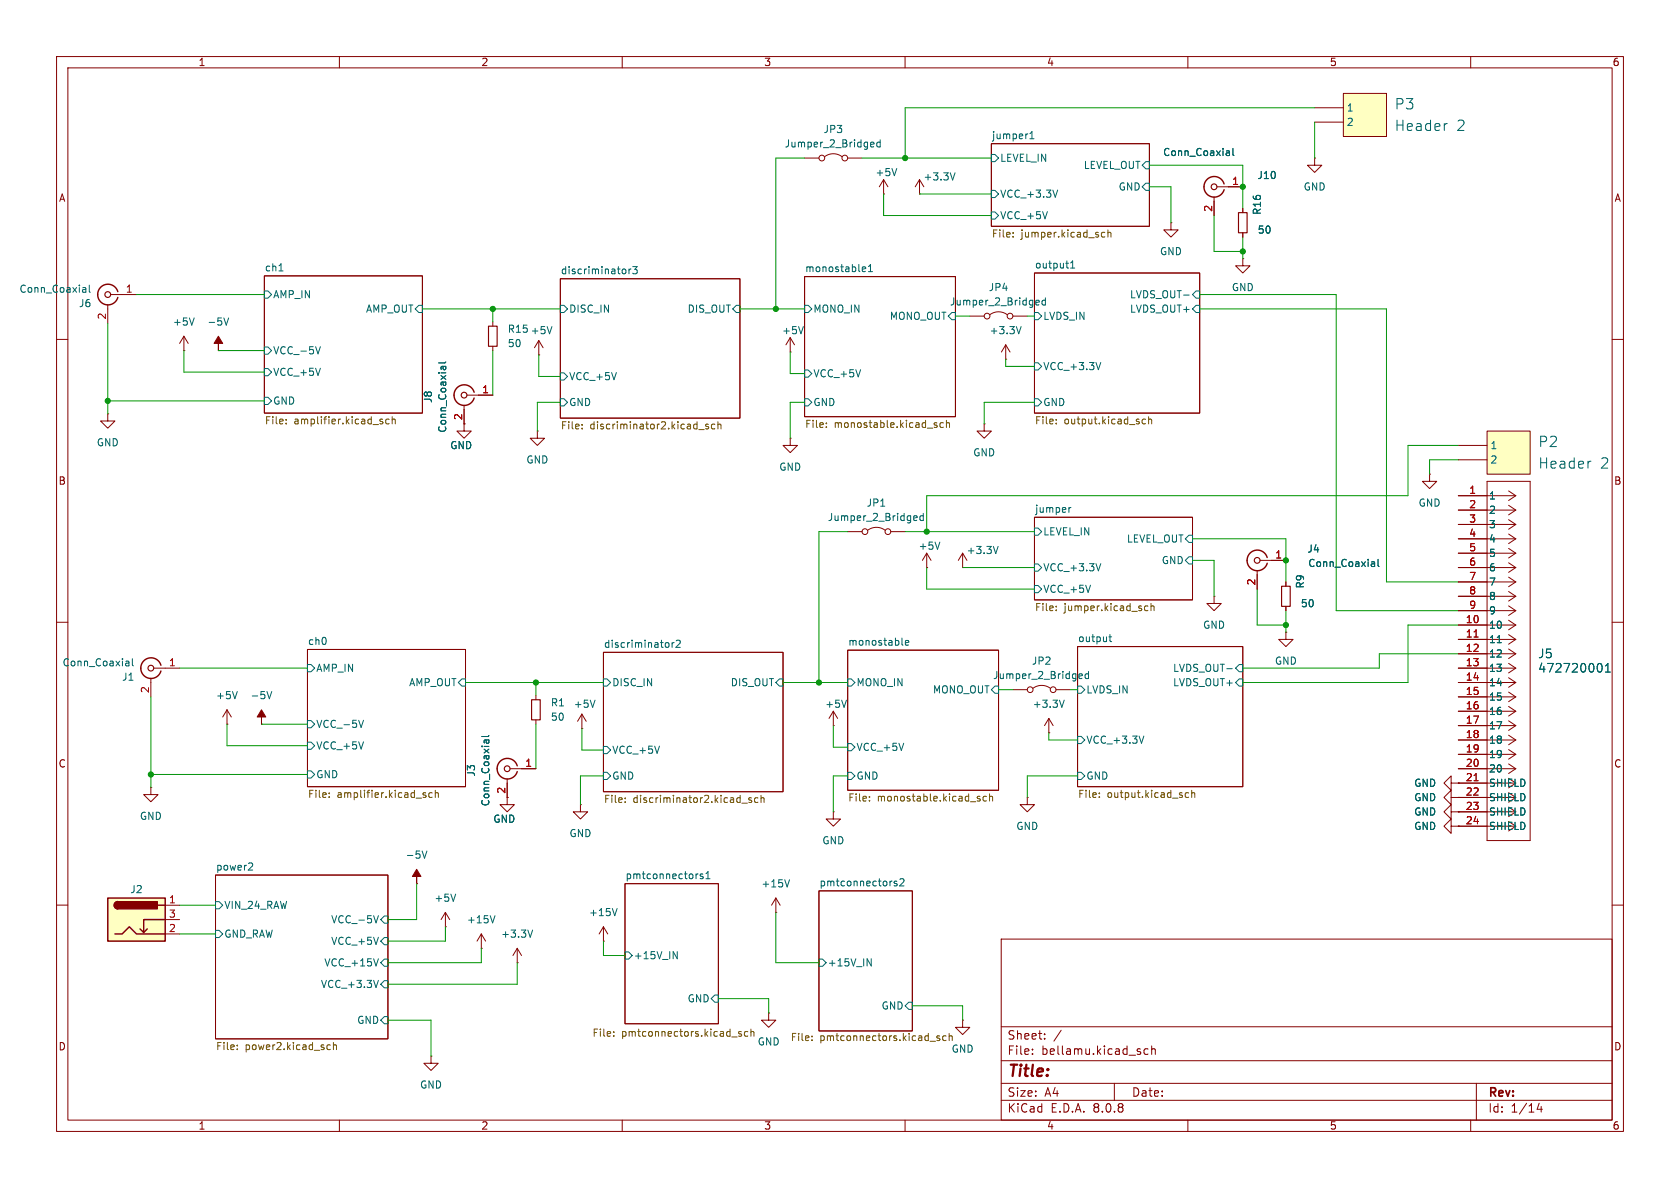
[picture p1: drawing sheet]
<svg xmlns="http://www.w3.org/2000/svg" width="297mm" height="210mm" viewBox="0 0 297 210" stroke-linecap="round" stroke-linejoin="round" font-family="sans-serif">
<g fill="none" stroke="#840000" stroke-width=".18">
<path d="M10 10h277v190h-277zM12 12h273v186h-273zM60 10v2M110 10v2M160 10v2M210 10v2M260 10v2M142.2 27.9h2.6M145.8 27.7a2.54 2.54 0 0 1 3 0M149.9 27.9h2.5M156.2 34.3h.1M156.2 31.8l-.8 1.2"/>
<path d="M156.2 31.8v2.5M156.2 31.8l.8 1.2M162.6 34.3h.1M162.6 31.8l-.8 1.2M162.6 31.8v2.5M162.6 31.8l.7 1.2M175.3 25.4h27.9v14.6h-27.9zM214.6 34.8v3.3M215.1 33h4.6M32.5 59.4l-.8 1.3M32.5 59.4v2.6M32.5 59.4l.8 1.3"/>
<path d="M46.7 48.8h28v24.2h-28zM99.1 49.3h31.7v24.6h-31.7zM139.7 59.7l-.8 1.3M139.7 59.7v2.5M139.7 59.7l.8 1.3M142.2 48.9h26.7v24.8h-26.7zM182.9 48.3h29.2v24.7h-29.2zM10 60h2M32.5 62h.1M38.6 62h.1M139.7 77.5v1.2h1.3l-1.3 1.3-1.3-1.3h1.3M139.7 77.5h.1"/>
<path d="M139.7 62.2h.1M177.8 63.5h.1M177.8 61l-.8 1.2M177.8 61v2.5M177.8 61l.8 1.2M285 60h2M170.2 97.8l-.8 1.3M170.2 97.8v2.5M170.2 97.8l.7 1.3M182.9 91.4h27.9v14.6h-27.9zM222.8 99.1h4.5M10 110h2"/>
<path d="M54.4 114.8h27.9v24.3h-27.9zM106.7 115.3h31.7v24.7h-31.7zM149.9 114.9h26.6v24.8h-26.6zM170.2 100.3h.1M190.5 114.3h29.2v24.8h-29.2zM214.6 105.4v1.3h1.3l-1.3 1.3-1.2-1.3h1.2M214.6 105.4h.1M222.2 100.8v3.3M227.3 102.9v.7M227.3 107.2v.8M285 110h2M89.7 137.7v4.5h1.2l-1.2 1.3-1.3-1.3h1.3"/>
<path d="M90.2 135.9h4.5M94.7 122.9v.8M94.7 127.3v.7M102.9 128.8h.1M102.9 126.2l-.8 1.3M102.9 126.2v2.6M102.9 126.2l.7 1.3M179.1 121.9h2.5M182.6 121.7a2.54 2.54 0 0 1 3.1 0M185.4 129.5h.1M185.4 127l-.7 1.3M185.4 127v2.5"/>
<path d="M185.4 127l.8 1.3M186.7 121.9h2.5M38.1 154.7h30.5v28.9h-30.5zM73.7 156.2h.1M110.5 156.2h16.5v24.8h-16.5zM144.8 157.5h16.5v24.7h-16.5zM181.6 141v1.2h1.3l-1.3 1.3-1.3-1.3h1.3M181.6 141h.1M10 160h2M78.7 163.8h.1M78.7 161.3l-.7 1.3M78.7 161.3v2.5"/>
<path d="M78.7 161.3l.8 1.3M85.1 167.6h.1M85.1 165.1l-.8 1.3M85.1 165.1v2.5M85.1 165.1l.8 1.3M91.4 170.2h.1M91.4 167.6l-.7 1.3M91.4 167.6v2.6M91.4 167.6l.8 1.3M177 166h108v32h-108zM285 160h2M60 198v2"/>
<path d="M76.2 186.7v1.3h1.3l-1.3 1.2-1.3-1.2h1.3M76.2 186.7h.1M110 198v2M160 198v2M177 194.5h108M177 191.5h108M177 187.5h108M177 181.5h108M182.5 186.3v.1M182.5 185.5v.1M184.7 183.6v.1M184.7 182.8v.1"/>
<path d="M187.6 182.1l-1.3 2M197 191.5v3M203 185.5l-.5-.1-.3 .3v.4l.2 .2h.6M203.6 185.5l.2-.1 .4 .1v.9M203.6 184.9v1.5M210 198v2M260 198v2M261 191.5v6.5M272.1 195l-.4 1.1h1M272.5 195.6v1"/>
<circle cx="145.3" cy="27.9" r=".51"/>
<circle cx="149.4" cy="27.9" r=".51"/>
<circle cx="182.1" cy="121.9" r=".51"/>
<circle cx="186.2" cy="121.9" r=".51"/>
</g>
<g fill="none" stroke="#006464" stroke-width=".18">
<path d="M154 25.9h.5M154 25.2l.3-.1 .2 .3-.6 .2M155.6 25.2l-.4-.1-.2 .3 .1 .5h.5M155.6 24.7v1.3M158.5 29.8l-.4 1.3M168.8 30.6l-.4 1.2M175.3 37.5h.6l.6 .6-.6 .6h-.6zM175.3 27.3h.6l.6 .6-.6 .7h-.6zM175.3 33.7h.6l.6 .6-.6 .6h-.6zM182.1 24.5h.7M182.1 23.6l.3-.3v1.2M187 33.6l-.4 1.3"/>
<path d="M202.6 32.4h.6v1.3h-.6l-.7-.7zM202.6 28.6h.6v1.2h-.6l-.7-.6zM216.9 26.7h.3l.2 .1v.7M217.4 27.4l-.5 .1M217.4 27h-.5M218 26.2v1.1l.1 .2M34.3 56.2l-.4 1.3M39.6 56.2l.4 1.3 .4-1.3M46.7 51.4h.7l.6 .7-.6 .6h-.7zM49.3 47.9h.7M74 54h.7v1.2h-.7l-.6-.6zM99.1 54h.6l.6 .6-.6 .6h-.6z"/>
<path d="M110.6 47.7v.6M111.2 47.6v.8M111.6 47.6l-.4 .2M111.9 47.1h.7l-.4 .5 .4 .1v.6l-.2 .1-.5-.1M130.2 54h.6v1.2h-.6l-.7-.6zM142 57.7l-.4 1.3M142.2 54h.7l.6 .6-.6 .6h-.7zM152.6 47.2h.4v.3l-.6 .1M153 48h-.4M153.5 48h.8M153.5 47.1l.4-.4v1.3M168.3 55.2h.6v1.3h-.6l-.7-.6z"/>
<path d="M180.5 57.7l-.4 1.3M182.9 55.2h.6l.6 .7-.6 .6h-.6zM189.3 47.4h.7M189.3 46.5l.3-.4v1.3M209.3 52.2h.9M211.5 51.4h.6v1.3h-.6l-.7-.6zM211.5 54h.6v1.2h-.6l-.7-.6zM46.7 61.3h.7l.6 .7-.6 .6h-.7zM46.7 70.2h.7l.6 .7-.6 .6h-.7zM46.7 65.2h.7l.6 .6-.6 .6h-.7zM56.6 61.3l-.4 1.3M99.1 65.9h.6l.6 .6-.6 .7h-.6z"/>
<path d="M99.1 70.5h.6l.6 .6-.6 .7h-.6zM142.2 65.4h.7l.6 .6-.6 .7h-.7zM142.2 70.5h.7l.6 .6-.6 .7h-.7zM182.9 70.5h.6l.6 .6-.6 .7h-.6zM182.9 64.1h.6l.6 .7-.6 .6h-.6zM194.6 64.1l-.4 1.2M176.5 96.6l-.5 1.3M182.9 93.3h.6l.6 .7-.6 .6h-.6zM182.9 99.7h.6l.6 .6-.6 .7h-.6zM189 89.7v.9M189.3 89.7l-.3 .3M194.6 99.6l-.4 1.3"/>
<path d="M209.5 95.3l.7-.7h.6v1.3h-.6zM210.2 98.4h.6v1.3h-.6l-.7-.6zM242.6 99.3h.2l.2 .2v.6M243 99.6l-.4 .1M243.6 98.9v1.1l.2 .1M54.4 117.5h.6l.6 .6-.6 .6h-.6zM118.2 113.7v.6M118.8 113.6v.8M119.2 113.6l-.4 .2M119.5 113.3l.5-.1 .3 .3-.8 .9h.8M159.5 114l.1 .1M160.1 113.6l.6-.1-.1-.2-.4-.1-.1 .2v.6h.5"/>
<path d="M182.9 103.5h.6l.6 .6-.6 .7h-.6zM190.8 119.9h.5M190.8 119.2l.4-.1 .1 .3-.6 .1M192.4 119.2l-.3-.1-.3 .3 .2 .5h.4M192.4 118.7v1.3M196 112.6h.5M196.2 112.2v1l.3 .2M216.9 118.2h.9M219.1 117.5h.6v1.2h-.6l-.7-.6zM243 100.1h-.4M54.4 127.4h.6l.6 .6-.6 .7h-.6zM54.4 136.3h.6l.6 .6-.6 .6h-.6z"/>
<path d="M54.4 131.2h.6l.6 .6-.6 .7h-.6zM64.3 127.3l-.5 1.3M81.7 120h.6v1.3h-.6l-.7-.6zM85.9 130.8v.4M86.4 130.8v.4M86.4 130.8h-.6l-.2 .2v.2M86.4 130l-.2 .2h-1M105.2 123.8l-.4 1.2M106.7 120h.6l.6 .7-.6 .6h-.6zM106.7 132h.6l.6 .6-.6 .6h-.6zM106.7 136.5h.6l.6 .7-.6 .6h-.6zM137.2 120.7l.6-.7h.6v1.3h-.6z"/>
<path d="M149.9 131.4h.6l.6 .7-.6 .6h-.6zM149.9 120h.6l.6 .7-.6 .6h-.6zM149.9 136.5h.6l.6 .7-.6 .6h-.6zM175.9 121.3h.6v1.3h-.6l-.6-.7zM188.1 123.8l-.4 1.2M190.5 121.3h.6l.7 .6-.7 .7h-.6zM190.5 136.5h.6l.7 .7-.7 .6h-.6zM190.5 130.2h.6l.7 .6-.7 .6h-.6zM202.2 130.1l-.4 1.3M218.4 120.7l.7-.7h.6v1.3h-.6zM38.1 159.4h.6l.7 .6-.7 .7h-.6zM44.4 152.5l.3 .3-.1 .3-.7 .7h.8"/>
<path d="M74.6 150.4l.5 1.3 .4-1.3M80.6 158.1l-.5 1.2M123.3 154.5h.1M124.3 154.5h-.3l-.2 .2v.2l.5 .1v.3h-.5M124.8 155.3h.7M124.8 154.4l.4-.3v1.2M158.5 155.8h-.3l-.1 .1v.2l.4 .1v.3h-.4M159.1 155.5l.5-.2 .2 .4-.8 .9h.8M38.1 164.5h.6l.7 .6-.7 .6h-.6zM66.9 161.9l-.4 1.2M66.9 169.5l-.4 1.3M66.9 173.3l-.4 1.3"/>
<path d="M67.3 162.6l.6-.7h.7v1.3h-.7zM67.3 170.2l.6-.7h.7v1.3h-.7zM67.3 174l.6-.6h.7v1.2h-.7zM67.9 165.7h.7v1.3h-.7l-.6-.6zM87.5 161.9l-.4 1.2M94.2 164.4l-.5 1.3M110.5 168.3h.6l.7 .6-.7 .6h-.6zM119 168.2l.7 1.3v-1.3M126.4 175.9h.6v1.3h-.6l-.7-.7zM144.8 169.5h.6l.6 .7-.6 .6h-.6zM153.3 169.5l.7 1.3v-1.3M160.7 177.2h.6v1.2h-.6l-.7-.6z"/>
<path d="M67.3 180.3l.6-.6h.7v1.3h-.7z"/>
</g>
<g fill="none" stroke="#725600" stroke-width=".18">
<path d="M179.1 41.8v.1M179.1 41.1v.1M194.7 41.7l.3 .2h.3M195.3 41.1h-.3l-.3 .2M195.9 41.2l.1-.1h.3l.1 .8M195.9 40.6v1.3M50.6 74.8v.1M50.6 74.1v.2M67.3 74.5l.3 .1 .1 .2-.2 .1h-.2M67.3 74.1h.3M68.8 74.1h-.4l-.2 .2 .1 .6h.5M69.3 74.2l.2-.1h.3l.1 .8"/>
<path d="M69.3 73.7v1.2M102.9 75.7v.1M102.9 75v.2M123.5 75.9h1M125.2 75h-.3l-.2 .2 .1 .1 .4 .2v.3h-.5M126.4 75h-.4l-.2 .2 .1 .6h.5M126.9 75.1l.2-.1h.3l.1 .8M126.9 74.6v1.2M146.1 75.4v.2M146.1 74.8v.1M165.3 75.1l.3 .1 .1 .2-.2 .2h-.2M165.3 74.7l.3 .1"/>
<path d="M166.8 74.8l-.4-.1-.2 .3 .1 .5h.5M167.3 74.8l.2-.1 .3 .1 .1 .8M167.3 74.3v1.3M186.7 74.8v.1M186.7 74.1v.2M202.5 74.1h-.3l-.3 .2 .1 .6h.5M203.1 74.2l.1-.1h.3l.1 .8M203.1 73.7v1.2M186.7 107.2v.1M186.7 107.8v.2M202.3 107.7l.3 .3 .3-.1M202.9 107.2l-.3-.1-.3 .2"/>
<path d="M203.5 107.2l.2-.1 .3 .1v.8M203.5 106.7v1.3M77 139.7v1.3M210.7 139.7v1.3M58.2 140.9v.1M58.2 140.2v.1M75 140.5l.3 .1v.2l-.2 .2h-.2M75 140.1l.3 .1M76.4 140.2l-.4-.1-.2 .3 .1 .5h.5M77 140.2l.1-.1 .3 .1 .1 .8M110.5 141.7v.2M110.5 141.1v.1"/>
<path d="M131.2 142h.9M132.8 141.1l-.3-.1-.1 .2v.2l.4 .1v.3h-.4M134 141.1l-.4-.1-.2 .3 .1 .5h.5M134.5 141.1l.2-.1 .3 .1 .1 .8M134.5 140.6v1.3M153.7 141.5v.1M153.7 140.8v.1M172.9 141.2h.3l.1 .2-.2 .2h-.2M172.9 140.8h.3M174.4 140.8h-.4l-.2 .2 .1 .5h.5M174.9 140.9l.2-.1h.3l.1 .8M174.9 140.3v1.3"/>
<path d="M194.3 140.9v.1M194.3 140.2v.1M210.1 140.2l-.3-.1-.3 .3 .1 .5h.5M210.7 140.2l.2-.1 .3 .1v.8M41.9 185.4v.1M41.9 184.8v.1M57.9 185.5h.5M57.9 184.8h.5M58.9 184.8l.2-.1 .3 .1 .1 .7M58.9 184.3v1.2M108.5 183.1v.1M108.5 182.4v.1"/>
<path d="M131.1 182.4l-.3-.1-.2 .2v.2l.5 .1v.3h-.5M132.2 182.4l-.4-.1-.2 .3 .1 .5h.5M132.7 182.5l.2-.2 .3 .1 .1 .8M132.7 181.9v1.3M143.5 183.8v.1M143.5 183.2v.1M166.1 183.2l-.3-.1-.2 .2 .1 .2 .4 .1v.3h-.5M167.3 183.2l-.4-.1-.2 .2 .1 .6h.5M167.8 183.2l.2-.1 .3 .1v.7M167.8 182.7v1.2"/>
</g>
<path d="M216.4 32.5a1.82 1.82 0 0 0-2.8-.9 1.82 1.82 0 0 0 0 2.9 1.82 1.82 0 0 0 2.8-1M224 98.6a1.82 1.82 0 0 0-2.8-1 1.82 1.82 0 0 0 0 3 1.82 1.82 0 0 0 2.8-1M87.9 135.9a1.81 1.81 0 0 0 1.5 1.8 1.81 1.81 0 0 0 2-1.3M91.4 135.4a1.81 1.81 0 0 0-2-1.3 1.81 1.81 0 0 0-1.5 1.8" fill="none" stroke="#840000" stroke-width=".25"/>
<g fill="none" stroke="#840000" stroke-width=".2">
<path d="M226.6 103.6h1.5v3.6h-1.5zM94 123.7h1.5v3.6h-1.5z"/>
<circle cx="214.6" cy="33" r=".51"/>
<circle cx="222.3" cy="99.1" r=".51"/>
<circle cx="89.7" cy="135.9" r=".51"/>
</g>
<g fill="#840000" stroke="#840000" stroke-width=".18">
<path d="M73.7 153.7l.7 1.2h-.7v1.3v-1.3h-.8z"/>
<path d="M38.6 59.4l.8 1.3h-.8v1.3v-1.3h-.8z"/>
</g>
<path d="M19 158.8h10.2v7.6h-10.2z" fill="#ffffc2"/>
<path d="M28.4 117.6a1.81 1.81 0 0 0-2.7-1 1.81 1.81 0 0 0 0 3 1.81 1.81 0 0 0 2.7-1M19 158.8h10.2v7.6h-10.2zM20.8 159.4a.64 .64 0 0 0-.6 .6 .64 .64 0 0 0 .6 .7M20.3 165.1h1.3l1.3-1.3 1.2 1.3h5.1M26 164.2l-.6 .6M27.9 160h1.3M29.2 162.6h-3.8v2.2l-.6-.6" fill="none" stroke="#840000" stroke-width=".25"/>
<g fill="#840000" stroke="#840000" stroke-width=".25">
<path d="M20.4 159.6l.4-.2v1.3a.63 .63 0 0 1-.6-.4 .63 .63 0 0 1 .2-.7z"/>
<path d="M20.8 159.4h7v1.3h-7z"/>
</g>
<g fill="none" stroke="#840000" stroke-width=".18">
<path d="M252.7 83.8v1.3h1.3l-1.3 1.3-1.2-1.3h1.2M252.7 83.8h.1M26.7 119.9v3.3M27.2 118.1h4.5M26.7 139.2v1.3h1.2l-1.2 1.2-1.3-1.2h1.3M26.7 139.2h.1M40.1 128h.1M40.1 125.5l-.7 1.2M40.1 125.5v2.5M40.1 125.5l.8 1.2M46.2 128h.1M256.5 146.1v-1.3l-1.2 1.3 1.2 1.2v-1.2h1.3"/>
<path d="M257.8 146.1h.1M29.2 160h2.5M29.2 165.1h2.5M29.2 162.6h2.5"/>
</g>
<circle cx="26.7" cy="118.1" r=".51" fill="none" stroke="#840000" stroke-width=".2"/>
<path d="M22.4 116.9h.3l.1 .8M22.8 117.7h-.4M22.8 117.2h-.4M23.4 116.4v1.1l.2 .2M41.9 122.2l-.4 1.3M47.2 122.2l.4 1.3 .4-1.3" fill="none" stroke="#006464" stroke-width=".18"/>
<path d="M46.2 125.5l.8 1.2h-.8v1.3v-1.3h-.7z" fill="#840000" stroke="#840000" stroke-width=".18"/>
<path d="M262.9 76.2h7.6v7.6h-7.6z" fill="#ffffc2"/>
<path d="M262.9 76.2h7.6v7.6h-7.6z" fill="none" stroke="#800000" stroke-width=".18"/>
<g fill="none" stroke="#840000" stroke-width=".18">
<path d="M232.4 27.9v1.3h1.3l-1.3 1.3-1.3-1.3h1.3M232.4 27.9h.1M82 71.6v3.3M82.5 69.9h4.6M257.8 78.7h5.1M257.8 81.3h5.1M257.8 97.8h10.2M257.8 95.3h10.2M257.8 92.7h10.2M257.8 90.2h10.2M257.8 87.6h10.2M262.9 85.1h7.6v63.5h-7.6z"/>
<path d="M266.7 99.5l1.3 .8M266.7 96.9l1.3 .9M266.7 94.4l1.3 .9M266.7 91.9l1.3 .8M266.7 89.3l1.3 .9M266.7 86.8l1.3 .8M268 97.8l-1.3 .8M268 95.3l-1.3 .8M268 92.7l-1.3 .9M268 90.2l-1.3 .8M268 87.6l-1.3 .9M227.3 111.8v1.2h1.3l-1.3 1.3-1.2-1.3h1.2"/>
<path d="M227.3 111.8h.1M257.8 118.1h10.2M257.8 115.6h10.2M257.8 113h10.2M257.8 110.5h10.2M257.8 108h10.2M257.8 105.4h10.2M257.8 102.9h10.2M257.8 100.3h10.2M266.7 119.8l1.3 .9M266.7 117.3l1.3 .8M266.7 114.7l1.3 .9"/>
<path d="M266.7 112.2l1.3 .8M266.7 109.6l1.3 .9M266.7 107.1l1.3 .9M266.7 104.6l1.3 .8M266.7 102l1.3 .9M268 118.1l-1.3 .9M268 115.6l-1.3 .8M268 113l-1.3 .9M268 110.5l-1.3 .8M268 108l-1.3 .8M268 105.4l-1.3 .9M268 102.9l-1.3 .8"/>
<path d="M268 100.3l-1.3 .9M256.5 138.4v-1.2l-1.2 1.2 1.2 1.3v-1.3h1.3M257.8 138.4h.1M257.8 138.4h10.2M257.8 135.9h10.2M257.8 133.4h10.2M257.8 130.8h10.2M257.8 128.3h10.2M257.8 125.7h10.2M257.8 123.2h10.2M257.8 120.7h10.2M266.7 135l1.3 .9"/>
<path d="M266.7 132.5l1.3 .9M266.7 130l1.3 .8M266.7 127.4l1.3 .9M266.7 124.9l1.3 .8M266.7 122.3l1.3 .9M268 135.9l-1.3 .8M268 133.4l-1.3 .8M268 130.8l-1.3 .9M268 128.3l-1.3 .8M268 125.7l-1.3 .9M268 123.2l-1.3 .8M268 120.7l-1.3 .8"/>
<path d="M256.5 143.5v-1.3l-1.2 1.3 1.2 1.3v-1.3h1.3M256.5 141v-1.3l-1.2 1.3 1.2 1.2v-1.2h1.3M257.8 143.5h.1M257.8 141h.1M257.8 146.1h10.2M257.8 143.5h10.2M257.8 141h10.2"/>
</g>
<path d="M78.3 64.8v.4M78.8 64.8v.4M78.8 64.8h-.8v.4M78.8 64l-.2 .2h-1.1M281.1 81.5h.2M264.7 113.6h.7M282.7 117.3a.83 .83 0 0 1 .6 .6 .83 .83 0 0 1-.3 .8l-.3 .1M283.8 118.8h.9M283.8 117.7l.5-.4v1.5" fill="none" stroke="#006464" stroke-width=".18"/>
<path d="M260.6 112.6h.7M260.6 138h.7" fill="none" stroke="#a90000" stroke-width=".18"/>
<path d="M83.8 69.3a1.81 1.81 0 0 0-2.8-.9 1.81 1.81 0 0 0 0 2.9 1.81 1.81 0 0 0 2.8-.9" fill="none" stroke="#840000" stroke-width=".25"/>
<circle cx="82" cy="69.9" r=".51" fill="none" stroke="#840000" stroke-width=".2"/>
<path d="M237.5 16.5h7.6v7.6h-7.6z" fill="#ffffc2"/>
<path d="M237.5 16.5h7.6v7.6h-7.6z" fill="none" stroke="#800000" stroke-width=".18"/>
<g fill="none" stroke="#840000" stroke-width=".18">
<path d="M232.4 19.1h5.1M207 39.4v1.2h1.3l-1.3 1.3-1.3-1.3h1.3M207 39.4h.1M214.6 35.6v2.5M217.2 33h2.5M219.7 36.8v.8M232.4 21.6h5.1M19 53.8v3.4M19.6 52.1h4.5M87.1 56.9v.8M171.4 55.9h2.6M175 55.6a2.54 2.54 0 0 1 3.1 0"/>
<path d="M179.1 55.9h2.5M219.7 45.7v1.3h1.3l-1.3 1.3-1.3-1.3h1.3M219.7 45.7h.1M219.7 41.1v.8M19 73.2v1.2h1.3l-1.3 1.3-1.2-1.3h1.2M19 73.2h.1M82 72.4v3.8h1.3l-1.3 1.3-1.2-1.3h1.2M84.6 69.9h2.5M87.1 61.2v.8M95 76.2v1.3h1.3l-1.3 1.2-1.3-1.2h1.3M95 76.2h.1M95.2 62.7h.1"/>
<path d="M95.2 60.2l-.7 1.3M95.2 60.2v2.5M95.2 60.2l.8 1.3M174 74.9v1.3h1.3l-1.3 1.3-1.3-1.3h1.3M174 74.9h.1M149.9 94h2.5M153.4 93.7a2.54 2.54 0 0 1 3.1 0M157.5 94h2.5M163.8 97.8l-.7 1.3M163.8 97.8v2.5M163.8 97.8l.8 1.3M224.8 99.1h2.5"/>
<path d="M257.8 87.6h5.1M257.8 90.2h5.1M257.8 92.7h5.1M257.8 95.3h5.1M257.8 97.8h5.1M163.8 100.3h.1M222.2 101.6v2.5M227.3 102.9v.7M227.3 107.2v.8M257.8 110.5h5.1M257.8 113h5.1M257.8 115.6h5.1"/>
<path d="M257.8 118.1h5.1M257.8 100.3h5.1M257.8 102.9h5.1M257.8 105.4h5.1M257.8 108h5.1M89.7 138.4v2.6M92.2 135.9h2.5M147.3 128.3h.1M147.3 125.7l-.7 1.3M147.3 125.7v2.6M147.3 125.7l.8 1.3M257.8 138.4h.1"/>
<path d="M257.8 120.7h5.1M257.8 123.2h5.1M257.8 125.7h5.1M257.8 128.3h5.1M257.8 130.8h5.1M257.8 133.4h5.1M257.8 135.9h5.1M257.8 138.4h5.1M102.6 142.2v1.3h1.3l-1.3 1.3-1.3-1.3h1.3M102.6 142.2h.1M137.2 158.8l-.8 1.2M137.2 158.8v2.5"/>
<path d="M137.2 158.8l.7 1.2M147.3 143.5v1.3h1.3l-1.3 1.3-1.3-1.3h1.3M147.3 143.5h.1M257.8 141h.1M257.8 143.5h.1M257.8 146.1h.1M257.8 141h5.1M257.8 143.5h5.1M257.8 146.1h5.1M106.7 166.4h.1M106.7 163.8l-.8 1.3M106.7 163.8v2.6"/>
<path d="M106.7 163.8l.7 1.3M135.9 179.1v1.2h1.3l-1.3 1.3-1.3-1.3h1.3M135.9 179.1h.1M137.2 161.3h.1M170.2 180.3v1.3h1.2l-1.2 1.3-1.3-1.3h1.3M170.2 180.3h.1"/>
<circle cx="174.5" cy="55.9" r=".51"/>
<circle cx="178.6" cy="55.9" r=".51"/>
<circle cx="152.9" cy="94" r=".51"/>
<circle cx="157" cy="94" r=".51"/>
</g>
<g fill="none" stroke="#006464" stroke-width=".18">
<path d="M216.9 26.7h.3l.2 .1v.7M217.4 27.4l-.5 .1M217.4 27h-.5M218 26.2v1.1l.1 .2M255.7 21.8h.2M14.8 50.8h.2l.2 .2v.7M15.2 51.6l-.4 .1M15.2 51.1l-.4 .1M15.8 50.4v1.1l.2 .2M97.6 57.7l-.5 1.3M183.2 53.9h.5M183.2 53.1h.3l.2 .3-.6 .1"/>
<path d="M184.8 53.1h-.3l-.3 .2 .1 .6h.5M184.8 52.6v1.3M78.3 64.8v.4M78.8 64.8v.4M78.8 64.8h-.8v.4M78.8 64l-.2 .2h-1.1M161.6 92h.5M161.6 91.2h.4l.1 .3-.6 .1M163.2 91.2h-.3l-.3 .2 .1 .6h.5M163.2 90.7v1.3M166.2 95.8l-.5 1.3M242.6 99.3h.2l.2 .2v.6"/>
<path d="M243 99.6l-.4 .1M243.6 98.9v1.1l.2 .1M243 100.1h-.4M264.7 113.6h.7M282.7 117.3a.83 .83 0 0 1 .6 .6 .83 .83 0 0 1-.3 .8l-.3 .1M283.8 118.8h.9M283.8 117.7l.5-.4v1.5M85.9 130.8v.4M86.4 130.8v.4M86.4 130.8h-.6l-.2 .2v.2M86.4 130l-.2 .2h-1M149.6 123.8l-.4 1.2"/>
<path d="M139.6 155.5l-.4 1.3M109.1 160.6l-.4 1.3"/>
</g>
<path d="M20.8 51.6a1.81 1.81 0 0 0-2.8-1 1.81 1.81 0 0 0 0 3 1.81 1.81 0 0 0 2.8-1" fill="none" stroke="#840000" stroke-width=".25"/>
<g fill="none" stroke="#840000" stroke-width=".2">
<path d="M218.9 37.6h1.6v3.5h-1.6zM86.4 57.7h1.5v3.5h-1.5z"/>
<circle cx="19" cy="52.1" r=".51"/>
</g>
<g fill="none" stroke="#009600" stroke-width=".18">
<path d="M232.4 19.1h-72.4v8.8M142.2 27.9h-5v26.7M152.4 27.9h22.9M156.2 34.3v3.8h19.1M162.6 34.3h12.7M203.2 33h3.8v6.4M203.2 29.2h16.5v7.6M214.6 38.1v6.4h5.1M232.4 21.6v6.3M19 57.2v16M24.1 52.1h22.6M74.7 54.6h24.4"/>
<path d="M87.1 54.6v2.3M130.8 54.6h11.4M168.9 55.9h2.5M181.6 55.9h1.3M212.1 54.6h33v48.3h12.7M212.1 52.1h24.1v55.9h21.6M219.7 41.9v3.8M19 70.9h27.7M32.5 62v3.8h14.2M38.6 62h8.1M87.1 62v7.9M95.2 62.7v3.8h3.9"/>
<path d="M99.1 71.1h-4.1v5.1M139.7 62.2v3.8h2.5M142.2 71.1h-2.5v6.4M177.8 63.5v1.3h5.1M182.9 71.1h-8.9v3.8M257.8 78.7h-8.9v8.9h-85.1v6.4M149.9 94h-5.1v26.7M160 94h22.9M210.8 95.3h16.5v7.6M210.8 99.1h3.8v6.3M257.8 81.3h-5.1v2.5M31.7 118.1h22.7"/>
<path d="M163.8 100.3v3.8h19.1M170.2 100.3h12.7M222.2 104.1v6.4h5.1M227.3 108v3.8M257.8 110.5h-8.9v10.2h-29.2M257.8 115.6h-14v2.5h-24.1M26.7 123.2v16M26.7 136.9h27.7M40.1 128v3.8h14.3M46.2 128h8.2M82.3 120.7h24.4M94.7 120.7v2.2"/>
<path d="M94.7 128v7.9M102.9 128.8v3.8h3.8M106.7 137.2h-4.1v5M138.4 120.7h11.5M147.3 128.3v3.8h2.6M149.9 137.2h-2.6v6.3M176.5 121.9h2.6M185.4 129.5v1.3h5.1M189.2 121.9h1.3M190.5 137.2h-8.9v3.8M73.7 156.2v6.4h-5.1M31.7 165.1h6.4"/>
<path d="M31.7 160h6.4M78.7 163.8v2.6h-10.1M85.1 167.6v2.6h-16.5M91.4 170.2v3.8h-22.8M106.7 166.4v2.5h3.8M127 176.5h8.9v2.6M137.2 161.3v8.9h7.6M161.3 177.8h8.9v2.5M68.6 180.3h7.6v6.4"/>
</g>
<path d="M260.6 112.6h.7M260.6 138h.7" fill="none" stroke="#a90000" stroke-width=".18"/>
<g fill="#009600" stroke="#009600" stroke-width=".18">
<circle cx="163.8" cy="94" r=".46"/>
<circle cx="227.3" cy="110.5" r=".46"/>
<circle cx="26.7" cy="136.9" r=".46"/>
<circle cx="19" cy="70.9" r=".46"/>
<circle cx="87.1" cy="54.6" r=".46"/>
<circle cx="219.7" cy="33" r=".46"/>
<circle cx="144.8" cy="120.7" r=".46"/>
<circle cx="227.3" cy="99.1" r=".46"/>
<circle cx="219.7" cy="44.5" r=".46"/>
<circle cx="94.7" cy="120.7" r=".46"/>
<circle cx="160" cy="27.9" r=".46"/>
<circle cx="137.2" cy="54.6" r=".46"/>
</g>
<text font-size="2.8" fill="#840000" x="178" y="190.9">Title:</text>
<g font-size="2.5" fill="#006464">
<text x="246.5" y="19.6">P3</text>
<text x="246.5" y="23.4">Header</text>
<text x="257.5" y="23.4">2</text>
<text x="271.9" y="79.2">P2</text>
<text x="271.9" y="83.1">Header</text>
<text x="282.9" y="83.1">2</text>
</g>
<g font-size="2.1" fill="#006464">
<text x="271.8" y="116.6">J5</text>
<text x="271.8" y="119.1">472720001</text>
</g>
<g font-size="2.1" fill="#840000">
<text x="178" y="184">Sheet:</text>
<text x="178" y="186.7">File:</text>
<text x="184.1" y="186.7">bellamu.kicad_sch</text>
<text x="178" y="196.9">KiCad</text>
<text x="178" y="194.1">Size:</text>
<text x="184.7" y="194.1">A4</text>
<text x="185.7" y="196.9">E.D.A.</text>
<text x="193.3" y="196.9">8.0.8</text>
<text x="200" y="194.1">Date:</text>
<text x="263" y="194.3">Rev:</text>
<text x="263" y="196.9">Id:</text>
<text x="267.1" y="196.9">1/14</text>
</g>
<g font-size="1.8" fill="#840000">
<text x="35" y="11.9">1</text>
<text x="85" y="11.9">2</text>
<text x="135" y="11.9">3</text>
<text x="185" y="11.9">4</text>
<text x="235" y="11.9">5</text>
<text x="285" y="11.9">6</text>
<text x="10.3" y="35.9">A</text>
<text x="285.3" y="35.9">A</text>
<text x="81.8" y="74.4" transform="rotate(-90 81.8 74.4)">2</text>
<text x="10.3" y="85.9">B</text>
<text x="285.3" y="85.9">B</text>
<text x="10.3" y="135.9">C</text>
<text x="285.3" y="135.9">C</text>
<text x="89.4" y="140.4" transform="rotate(-90 89.4 140.4)">2</text>
<text x="10.3" y="185.9">D</text>
<text x="285.3" y="185.9">D</text>
<text x="35" y="199.9">1</text>
<text x="85" y="199.9">2</text>
<text x="135" y="199.9">3</text>
<text x="185" y="199.9">4</text>
<text x="235" y="199.9">5</text>
<text x="285" y="199.9">6</text>
</g>
<g font-size="1.8" fill="#006464">
<text x="145.5" y="23.7">JP3</text>
<text x="238" y="19.9">1</text>
<text x="238" y="22.5">2</text>
<text x="138.6" y="26.3">Jumper_2_Bridged</text>
<text x="175.3" y="24.7">jumper1</text>
<text x="176.7" y="28.8">LEVEL_IN</text>
<text x="205.5" y="27.8">Conn_Coaxial</text>
<text x="154.7" y="31.3">+5V</text>
<text x="163.2" y="32.1">+3.3V</text>
<text x="176.7" y="35.2">VCC_+3.3V</text>
<text x="191.5" y="30.1">LEVEL_OUT</text>
<text x="197.7" y="33.9">GND</text>
<text x="222.2" y="31.9">J10</text>
<text x="230.4" y="33.9">GND</text>
<text x="176.7" y="39">VCC_+5V</text>
<text x="222.3" y="41.5">50</text>
<text x="223.1" y="38.1" transform="rotate(-90 223.1 38.1)">R16</text>
<text x="182.9" y="47.5">output1</text>
<text x="205" y="45.3">GND</text>
<text x="3.3" y="52">Conn_Coaxial</text>
<text x="46.7" y="48.1">ch1</text>
<text x="48.2" y="52.9">AMP_IN</text>
<text x="99.1" y="48.6">discriminator3</text>
<text x="142.2" y="48.2">monostable1</text>
<text x="174.7" y="51.7">JP4</text>
<text x="199.7" y="52.9">LVDS_OUT-</text>
<text x="217.7" y="51.7">GND</text>
<text x="13.9" y="54.5">J6</text>
<text x="30.5" y="57.8">+5V</text>
<text x="36.6" y="57.8">-5V</text>
<text x="64.6" y="55.5">AMP_OUT</text>
<text x="89.7" y="59">R15 +5V</text>
<text x="100.5" y="55.5">DISC_IN</text>
<text x="121.5" y="55.5">DIS_OUT</text>
<text x="138.2" y="59.3">+5V</text>
<text x="143.7" y="55.5">MONO_IN</text>
<text x="157.2" y="56.7">MONO_OUT</text>
<text x="167.8" y="54.2">Jumper_2_Bridged</text>
<text x="174.9" y="59.3">+3.3V</text>
<text x="184.3" y="56.7">LVDS_IN</text>
<text x="199.7" y="55.5">LVDS_OUT+</text>
<text x="48.2" y="62.8">VCC_-5V</text>
<text x="89.7" y="61.6">50</text>
<text x="184.3" y="65.6">VCC_+3.3V</text>
<text x="48.2" y="71.7">GND</text>
<text x="48.2" y="66.6">VCC_+5V</text>
<text x="76.6" y="71.3" transform="rotate(-90 76.6 71.3)">J8</text>
<text x="100.5" y="67.4">VCC_+5V</text>
<text x="100.5" y="72">GND</text>
<text x="143.7" y="66.9">VCC_+5V</text>
<text x="143.7" y="72">GND</text>
<text x="184.3" y="72">GND</text>
<text x="79.1" y="76.6" transform="rotate(-90 79.1 76.6)">Conn_Coaxial</text>
<text x="17" y="79.1">GND</text>
<text x="79.5" y="79.6">GND</text>
<text x="93" y="82.1">GND</text>
<text x="137.7" y="83.4">GND</text>
<text x="172" y="80.9">GND</text>
<text x="263.4" y="79.6">1</text>
<text x="263.4" y="82.1">2</text>
<text x="153.1" y="89.8">JP1</text>
<text x="250.7" y="89.8">GND</text>
<text x="263.1" y="88.5">1</text>
<text x="146.3" y="92.3">Jumper_2_Bridged</text>
<text x="182.9" y="90.7">jumper</text>
<text x="184.3" y="94.8">LEVEL_IN</text>
<text x="263.1" y="91">2</text>
<text x="263.1" y="93.6">3</text>
<text x="162.3" y="97.4">+5V</text>
<text x="170.8" y="98.1">+3.3V</text>
<text x="184.3" y="101.2">VCC_+3.3V</text>
<text x="199.1" y="96.1">LEVEL_OUT</text>
<text x="205.3" y="99.9">GND</text>
<text x="231" y="97.9">J4</text>
<text x="231.2" y="100.4">Conn_Coaxial</text>
<text x="263.1" y="96.1">4</text>
<text x="263.1" y="98.7">5</text>
<text x="263.1" y="101.2">6</text>
<text x="184.3" y="105">VCC_+5V</text>
<text x="229.9" y="107.5">50</text>
<text x="230.7" y="104.1" transform="rotate(-90 230.7 104.1)">R9</text>
<text x="263.1" y="103.7">7</text>
<text x="263.1" y="106.3">8</text>
<text x="190.5" y="113.6">output</text>
<text x="212.6" y="111.4">GND</text>
<text x="263.1" y="111.4">10</text>
<text x="263.1" y="113.9">11</text>
<text x="263.1" y="108.8">9</text>
<text x="11" y="118">Conn_Coaxial</text>
<text x="54.4" y="114.1">ch0</text>
<text x="55.8" y="119">AMP_IN</text>
<text x="106.7" y="114.6">discriminator2</text>
<text x="149.9" y="114.2">monostable</text>
<text x="182.3" y="117.7">JP2</text>
<text x="207.3" y="119">LVDS_OUT-</text>
<text x="225.3" y="117.7">GND</text>
<text x="263.1" y="116.4">12</text>
<text x="263.1" y="119">13</text>
<text x="21.5" y="120.5">J1</text>
<text x="38.1" y="123.8">+5V</text>
<text x="44.2" y="123.8">-5V</text>
<text x="72.2" y="121.5">AMP_OUT</text>
<text x="97.3" y="125.1">R1</text>
<text x="101.3" y="125.3">+5V</text>
<text x="108.1" y="121.5">DISC_IN</text>
<text x="129.1" y="121.5">DIS_OUT</text>
<text x="145.8" y="125.3">+5V</text>
<text x="151.3" y="121.5">MONO_IN</text>
<text x="164.8" y="122.8">MONO_OUT</text>
<text x="175.5" y="120.2">Jumper_2_Bridged</text>
<text x="182.5" y="125.3">+3.3V</text>
<text x="192" y="122.8">LVDS_IN</text>
<text x="207.3" y="121.5">LVDS_OUT+</text>
<text x="263.1" y="121.5">14</text>
<text x="263.1" y="124.1">15</text>
<text x="55.8" y="128.9">VCC_-5V</text>
<text x="97.3" y="127.6">50</text>
<text x="192" y="131.7">VCC_+3.3V</text>
<text x="263.1" y="126.6">16</text>
<text x="263.1" y="129.1">17</text>
<text x="263.1" y="131.7">18</text>
<text x="55.8" y="137.8">GND</text>
<text x="55.8" y="132.7">VCC_+5V</text>
<text x="84.2" y="137.4" transform="rotate(-90 84.2 137.4)">J3</text>
<text x="108.1" y="133.5">VCC_+5V</text>
<text x="151.3" y="132.9">VCC_+5V</text>
<text x="263.1" y="134.2">19</text>
<text x="263.1" y="136.8">20</text>
<text x="86.7" y="142.6" transform="rotate(-90 86.7 142.6)">Conn_Coaxial</text>
<text x="108.1" y="138">GND</text>
<text x="151.3" y="138">GND</text>
<text x="192" y="138">GND</text>
<text x="249.9" y="139.3">GND</text>
<text x="249.9" y="141.8">GND</text>
<text x="263.1" y="139.3">SHIELD</text>
<text x="263.1" y="141.8">SHIELD</text>
<text x="24.6" y="145.1">GND</text>
<text x="87.1" y="145.6">GND</text>
<text x="100.6" y="148.2">GND</text>
<text x="145.3" y="149.5">GND</text>
<text x="179.6" y="146.9">GND</text>
<text x="249.9" y="146.9">GND</text>
<text x="249.9" y="144.4">GND</text>
<text x="263.1" y="144.4">SHIELD</text>
<text x="263.1" y="146.9">SHIELD</text>
<text x="38.1" y="154">power2</text>
<text x="71.6" y="152">-5V</text>
<text x="110.5" y="155.5">pmtconnectors1</text>
<text x="22.9" y="158.1">J2</text>
<text x="39.6" y="160.9">VIN_24_RAW</text>
<text x="76.7" y="159.6">+5V</text>
<text x="134.5" y="157.1">+15V</text>
<text x="144.8" y="156.8">pmtconnectors2</text>
<text x="39.6" y="166">GND_RAW</text>
<text x="58.4" y="167.2">VCC_+5V</text>
<text x="58.4" y="163.4">VCC_-5V</text>
<text x="82.4" y="163.4">+15V</text>
<text x="88.5" y="166">+3.3V</text>
<text x="104" y="162.2">+15V</text>
<text x="57.2" y="171">VCC_+15V</text>
<text x="112" y="169.8">+15V_IN</text>
<text x="146.2" y="171">+15V_IN</text>
<text x="56.6" y="174.9">VCC_+3.3V</text>
<text x="121.5" y="177.4">GND</text>
<text x="155.8" y="178.7">GND</text>
<text x="63" y="181.2">GND</text>
<text x="133.9" y="185">GND</text>
<text x="168.1" y="186.3">GND</text>
<text x="74.2" y="192.6">GND</text>
</g>
<g font-size="1.8" fill="#a90000">
<text x="217.7" y="32.8">1</text>
<text x="214.4" y="37.5" transform="rotate(-90 214.4 37.5)">2</text>
<text x="22.2" y="51.8">1</text>
<text x="18.8" y="56.6" transform="rotate(-90 18.8 56.6)">2</text>
<text x="85.1" y="69.6">1</text>
<text x="259.6" y="87.4">1</text>
<text x="259.6" y="89.9">2</text>
<text x="259.6" y="92.5">3</text>
<text x="259.6" y="95">4</text>
<text x="225.4" y="98.8">1</text>
<text x="259.6" y="97.5">5</text>
<text x="259.6" y="100.1">6</text>
<text x="222" y="103.6" transform="rotate(-90 222 103.6)">2</text>
<text x="259.6" y="102.6">7</text>
<text x="259.6" y="105.2">8</text>
<text x="259.6" y="107.7">9</text>
<text x="259" y="110.2">10</text>
<text x="259" y="112.8">11</text>
<text x="29.8" y="117.9">1</text>
<text x="259" y="115.3">12</text>
<text x="259" y="117.9">13</text>
<text x="26.4" y="122.6" transform="rotate(-90 26.4 122.6)">2</text>
<text x="259" y="120.4">14</text>
<text x="259" y="122.9">15</text>
<text x="259" y="125.5">16</text>
<text x="259" y="128">17</text>
<text x="259" y="130.6">18</text>
<text x="92.8" y="135.6">1</text>
<text x="259" y="133.1">19</text>
<text x="259" y="135.6">20</text>
<text x="259" y="138.2">21</text>
<text x="259" y="140.7">22</text>
<text x="259" y="143.3">23</text>
<text x="259" y="145.8">24</text>
<text x="29.8" y="159.8">1</text>
<text x="29.8" y="164.8">2</text>
<text x="29.8" y="162.3">3</text>
</g>
<g font-size="1.8" fill="#725600">
<text x="175.3" y="42.3">File:</text>
<text x="180.5" y="42.3">jumper.kicad_sch</text>
<text x="46.7" y="75.3">File:</text>
<text x="52" y="75.3">amplifier.kicad_sch</text>
<text x="99.1" y="76.2">File:</text>
<text x="104.3" y="76.2">discriminator2.kicad_sch</text>
<text x="142.2" y="76">File:</text>
<text x="147.5" y="76">monostable.kicad_sch</text>
<text x="182.9" y="75.3">File:</text>
<text x="188.1" y="75.3">output.kicad_sch</text>
<text x="182.9" y="108.4">File:</text>
<text x="188.1" y="108.4">jumper.kicad_sch</text>
<text x="54.4" y="141.4">File:</text>
<text x="59.6" y="141.4">amplifier.kicad_sch</text>
<text x="106.7" y="142.3">File:</text>
<text x="111.9" y="142.3">discriminator2.kicad_sch</text>
<text x="149.9" y="142">File:</text>
<text x="155.1" y="142">monostable.kicad_sch</text>
<text x="190.5" y="141.4">File:</text>
<text x="195.7" y="141.4">output.kicad_sch</text>
<text x="38.1" y="186">File:</text>
<text x="43.3" y="186">power2.kicad_sch</text>
<text x="104.6" y="183.6">File:</text>
<text x="109.9" y="183.6">pmtconnectors.kicad_sch</text>
<text x="139.7" y="184.4">File:</text>
<text x="144.9" y="184.4">pmtconnectors.kicad_sch</text>
</g>
</svg>
